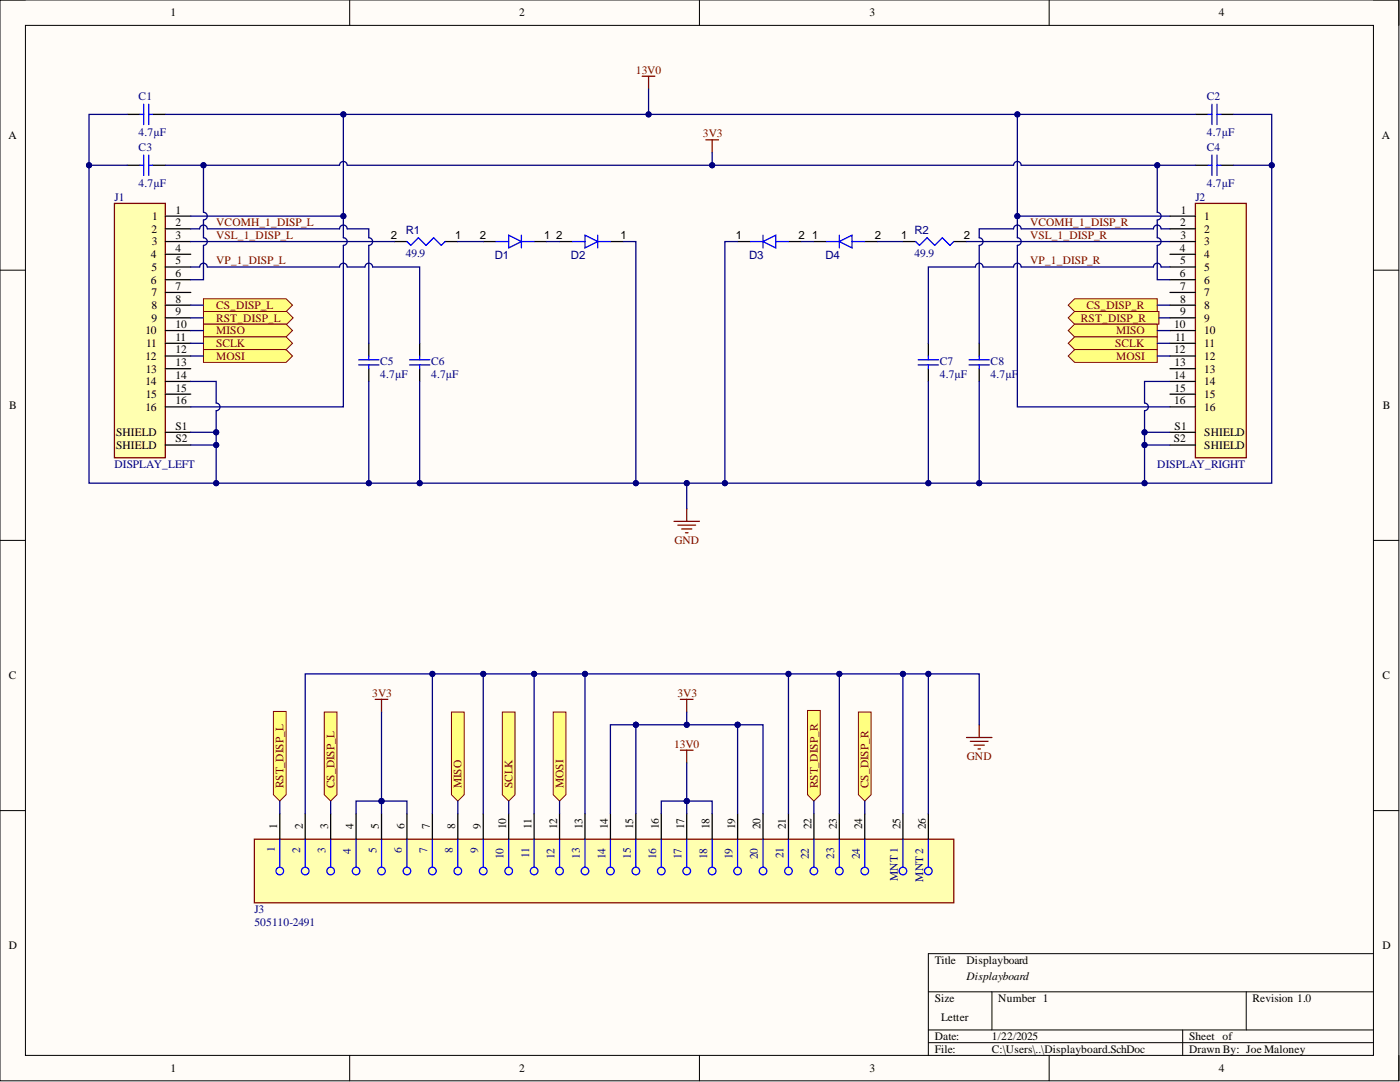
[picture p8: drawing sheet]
<svg xmlns="http://www.w3.org/2000/svg" width="279mm" height="216mm" viewBox="0 0 279 216" stroke-linecap="round" stroke-linejoin="round" font-family="sans-serif">
<path d="M0 0h279.2v215.7h-279.2z" fill-rule="evenodd" fill="#fffcf8"/>
<path d="M0 0h279.2v215.7h-279.2z" fill="none" stroke="#000" stroke-width=".2"/>
<path d="M5.1 5.1h269v205.5h-269z" fill-rule="evenodd" fill="#fffcf8"/>
<g fill="none" stroke="#000" stroke-width=".2">
<path d="M0 0h5.1M69.8 0v5.1M139.6 0v5.1M209.4 0v5.1M274.1 0h5.1v5.1M5.1 5.1h269v205.5h-269zM0 53.9h5.1M274.1 53.9h5.1M0 107.8h5.1M274.1 107.8h5.1M0 161.7h5.1M274.1 161.7h5.1"/>
<path d="M185.3 197.9h88.8M198 197.9v7.6M248.7 197.9v7.6M274.1 190.3h-88.8v20.3M69.8 210.6v5.1M139.6 210.6v5.1M185.3 205.5h88.8M185.3 208.1h88.8M209.4 210.6v5.1M236 205.5v5.1M279.2 210.6v5.1"/>
</g>
<path d="M22.8 40.6h10.2v50.7h-10.2z" fill-rule="evenodd" fill="#ffffb0"/>
<path d="M128.2 15.2h2.5M129.4 15.2v2.6M22.8 40.6h10.2v50.7h-10.2zM134.5 104h5.1M135.3 104.8h3.5M136 105.5h2.1M136.8 106.3h.5M137.1 101.5v2.5" fill="none" stroke="#800000" stroke-width=".25"/>
<g fill="none" stroke="#000" stroke-width=".25">
<path d="M25.4 22.8h2.5M25.4 33h2.5M30.5 22.8h2.5M30.5 33h2.5M33 43.1h5.1M33 45.7h5.1M33 48.2h5.1M33 50.7h5.1M33 53.3h5.1M33 55.8h5.1M33 58.4h5.1M78.7 48.2h2.5"/>
<path d="M88.8 48.2h2.6M96.4 48.2h2.6M106.6 48.2h2.5M111.7 48.2h2.5M121.8 48.2h2.6M33 60.9h5.1M33 63.4h5.1M33 66h5.1M33 68.5h5.1M33 71h5.1M33 73.6h5.1M33 76.1h5.1"/>
<path d="M33 78.6h5.1M73.6 68.5v2.5M73.6 73.6v2.5M83.8 68.5v2.5M83.8 73.6v2.5M33 81.2h5.1M33 86.3h5.1M33 88.8h5.1"/>
</g>
<g fill="none" stroke="#00f" stroke-width=".25">
<path d="M27.9 22.8h.8M27.9 33h.8M28.7 20.8v4.1M28.7 30.9v4.1M29.7 20.8v4.1M29.7 30.9v4.1M29.7 22.8h.8M29.7 33h.8M81.2 48.2l.8 .8 1.5-1.6 1.5 1.6 1.5-1.6 1.6 1.6 .7-.8M99 48.2h2.5M101.5 46.9l2.6 1.3-2.6 1.3zM104.1 48.2h2.5"/>
<path d="M104.1 46.9v2.6M114.2 48.2h2.5M116.7 46.9l2.6 1.3-2.6 1.3zM119.3 46.9v2.6M119.3 48.2h2.5M71.6 71.8h4M71.6 72.8h4M73.6 71v.8M73.6 72.8v.8M81.7 71.8h4.1M81.7 72.8h4.1M83.8 71v.8"/>
<path d="M83.8 72.8v.8"/>
</g>
<path d="M40.6 59.6h16.5l1.3 1.3-1.3 1.3h-16.5z" fill-rule="evenodd" fill="#ffff80"/>
<path d="M40.6 59.6h16.5l1.3 1.3-1.3 1.3h-16.5z" fill="none" stroke="#800000" stroke-width=".2"/>
<path d="M40.6 62.2h16.6l1.3 1.2-1.3 1.3h-16.6z" fill-rule="evenodd" fill="#ffff80"/>
<path d="M40.6 62.2h16.6l1.3 1.2-1.3 1.3h-16.6z" fill="none" stroke="#800000" stroke-width=".2"/>
<path d="M40.6 64.7h16.5l1.3 1.3-1.3 1.2h-16.5z" fill-rule="evenodd" fill="#ffff80"/>
<path d="M40.6 64.7h16.5l1.3 1.3-1.3 1.2h-16.5z" fill="none" stroke="#800000" stroke-width=".2"/>
<path d="M40.6 67.2h16.5l1.3 1.3-1.3 1.3h-16.5z" fill-rule="evenodd" fill="#ffff80"/>
<path d="M40.6 67.2h16.5l1.3 1.3-1.3 1.3h-16.5z" fill="none" stroke="#800000" stroke-width=".2"/>
<path d="M40.6 69.8h16.5l1.3 1.2-1.3 1.3h-16.5z" fill-rule="evenodd" fill="#ffff80"/>
<path d="M40.6 69.8h16.5l1.3 1.2-1.3 1.3h-16.5z" fill="none" stroke="#800000" stroke-width=".2"/>
<path d="M140.9 27.9h2.5M142.1 27.9v2.5" fill="none" stroke="#800000" stroke-width=".25"/>
<g fill="none" stroke="#000" stroke-width=".25">
<path d="M238.6 22.8h2.5M238.6 33h2.5M243.6 22.8h2.6M243.6 33h2.6M147.2 48.2h2.5M157.4 48.2h2.5M162.4 48.2h2.6M172.6 48.2h2.5M180.2 48.2h2.5M190.3 48.2h2.6M185.3 68.5v2.5M185.3 73.6v2.5"/>
<path d="M195.4 68.5v2.5M195.4 73.6v2.5"/>
</g>
<g fill="none" stroke="#00f" stroke-width=".25">
<path d="M241.1 22.8h.8M241.1 33h.8M241.9 20.8v4.1M241.9 30.9v4.1M242.9 22.8h.7M242.9 20.8v4.1M242.9 30.9v4.1M242.9 33h.7M149.7 48.2h2.6M152.3 48.2l2.5-1.3v2.6zM152.3 46.9v2.6M154.8 48.2h2.6"/>
<path d="M165 48.2h2.5M167.5 48.2l2.5-1.3v2.6zM167.5 46.9v2.6M170 48.2h2.6M182.7 48.2l.8 .8 1.5-1.6 1.5 1.6 1.6-1.6 1.5 1.6 .7-.8M183.2 71.8h4.1M183.2 72.8h4.1M185.3 71v.8M185.3 72.8v.8M193.4 71.8h4.1M193.4 72.8h4.1M195.4 71v.8"/>
<path d="M195.4 72.8v.8"/>
</g>
<path d="M213.2 60.9l1.3-1.3h16.5v2.6h-16.5z" fill-rule="evenodd" fill="#ffff80"/>
<path d="M213.2 60.9l1.3-1.3h16.5v2.6h-16.5z" fill="none" stroke="#800000" stroke-width=".2"/>
<path d="M213.2 63.4l1.3-1.2h16.8v2.5h-16.8z" fill-rule="evenodd" fill="#ffff80"/>
<path d="M213.2 63.4l1.3-1.2h16.8v2.5h-16.8z" fill="none" stroke="#800000" stroke-width=".2"/>
<path d="M213.2 66l1.3-1.3h16.5v2.5h-16.5z" fill-rule="evenodd" fill="#ffff80"/>
<path d="M213.2 66l1.3-1.3h16.5v2.5h-16.5z" fill="none" stroke="#800000" stroke-width=".2"/>
<path d="M213.2 68.5l1.3-1.3h16.5v2.6h-16.5z" fill-rule="evenodd" fill="#ffff80"/>
<path d="M213.2 68.5l1.3-1.3h16.5v2.6h-16.5z" fill="none" stroke="#800000" stroke-width=".2"/>
<path d="M213.2 71l1.3-1.2h16.5v2.5h-16.5z" fill-rule="evenodd" fill="#ffff80"/>
<path d="M213.2 71l1.3-1.2h16.5v2.5h-16.5z" fill="none" stroke="#800000" stroke-width=".2"/>
<path d="M238.6 40.6h10.1v50.7h-10.1z" fill-rule="evenodd" fill="#ffffb0"/>
<path d="M238.6 40.6h10.1v50.7h-10.1z" fill="none" stroke="#800000" stroke-width=".25"/>
<g fill="none" stroke="#000" stroke-width=".25">
<path d="M233.5 43.1h5.1M233.5 45.7h5.1M233.5 48.2h5.1M233.5 50.7h5.1M233.5 53.3h5.1M233.5 55.8h5.1M233.5 58.4h5.1M233.5 60.9h5.1M233.5 63.4h5.1M233.5 66h5.1M233.5 68.5h5.1M233.5 71h5.1"/>
<path d="M233.5 73.6h5.1M233.5 76.1h5.1M233.5 78.6h5.1M233.5 81.2h5.1M233.5 86.3h5.1M233.5 88.8h5.1"/>
</g>
<path d="M50.8 167.5h139.5v12.6h-139.5z" fill-rule="evenodd" fill="#ffffb0"/>
<path d="M50.8 167.5h139.5v12.6h-139.5z" fill="none" stroke="#800000" stroke-width=".25"/>
<g fill="none" stroke="#00f" stroke-width=".25">
<path d="M55.8 167.5v5.5M60.9 167.5v5.5M66 167.5v5.5M71.1 167.5v5.5M76.1 167.5v5.5M81.2 167.5v5.5M86.3 167.5v5.5M91.4 167.5v5.5M96.4 167.5v5.5M101.5 167.5v5.5M106.6 167.5v5.5M111.7 167.5v5.5"/>
<path d="M116.7 167.5v5.5M121.8 167.5v5.5M126.9 167.5v5.5M132 167.5v5.5M137.1 167.5v5.5M142.1 167.5v5.5M147.2 167.5v5.5M152.3 167.5v5.5M157.4 167.5v5.5M162.4 167.5v5.5M167.5 167.5v5.5M172.6 167.5v5.5"/>
<path d="M180.2 167.5v5.5M185.3 167.5v5.5"/>
<circle cx="55.8" cy="173.8" r=".76"/>
<circle cx="60.9" cy="173.8" r=".76"/>
<circle cx="66" cy="173.8" r=".76"/>
<circle cx="71.1" cy="173.8" r=".76"/>
<circle cx="76.1" cy="173.8" r=".76"/>
<circle cx="81.2" cy="173.8" r=".76"/>
<circle cx="86.3" cy="173.8" r=".76"/>
<circle cx="91.4" cy="173.8" r=".76"/>
<circle cx="96.4" cy="173.8" r=".76"/>
<circle cx="101.5" cy="173.8" r=".76"/>
<circle cx="106.6" cy="173.8" r=".76"/>
<circle cx="111.7" cy="173.8" r=".76"/>
<circle cx="116.7" cy="173.8" r=".76"/>
<circle cx="121.8" cy="173.8" r=".76"/>
<circle cx="126.9" cy="173.8" r=".76"/>
<circle cx="132" cy="173.8" r=".76"/>
<circle cx="137.1" cy="173.8" r=".76"/>
<circle cx="142.1" cy="173.8" r=".76"/>
<circle cx="147.2" cy="173.8" r=".76"/>
<circle cx="152.3" cy="173.8" r=".76"/>
<circle cx="157.4" cy="173.8" r=".76"/>
<circle cx="162.4" cy="173.8" r=".76"/>
<circle cx="167.5" cy="173.8" r=".76"/>
<circle cx="172.6" cy="173.8" r=".76"/>
<circle cx="180.2" cy="173.8" r=".76"/>
<circle cx="185.3" cy="173.8" r=".76"/>
</g>
<g fill="none" stroke="#000" stroke-width=".25">
<path d="M55.8 162.4v5.1M60.9 162.4v5.1M66 162.4v5.1M71.1 162.4v5.1M76.1 162.4v5.1M81.2 162.4v5.1M86.3 162.4v5.1M91.4 162.4v5.1M96.4 162.4v5.1M101.5 162.4v5.1M106.6 162.4v5.1M111.7 162.4v5.1"/>
<path d="M116.7 162.4v5.1M121.8 162.4v5.1M126.9 162.4v5.1M132 162.4v5.1M137.1 162.4v5.1M142.1 162.4v5.1M147.2 162.4v5.1M152.3 162.4v5.1M157.4 162.4v5.1M162.4 162.4v5.1M167.5 162.4v5.1M172.6 162.4v5.1"/>
<path d="M180.2 162.4v5.1M185.3 162.4v5.1"/>
</g>
<path d="M64.7 142.1h2.6v16.5l-1.3 1.2-1.3-1.2z" fill-rule="evenodd" fill="#ffff80"/>
<path d="M64.7 142.1h2.6v16.5l-1.3 1.2-1.3-1.2z" fill="none" stroke="#800000" stroke-width=".2"/>
<path d="M54.6 142h2.5v16.6l-1.3 1.2-1.2-1.2z" fill-rule="evenodd" fill="#ffff80"/>
<path d="M54.6 142h2.5v16.6l-1.3 1.2-1.2-1.2z" fill="none" stroke="#800000" stroke-width=".2"/>
<path d="M90.1 142.1h2.5v16.5l-1.2 1.2-1.3-1.2z" fill-rule="evenodd" fill="#ffff80"/>
<path d="M90.1 142.1h2.5v16.5l-1.2 1.2-1.3-1.2z" fill="none" stroke="#800000" stroke-width=".2"/>
<path d="M100.2 142.1h2.6v16.5l-1.3 1.2-1.3-1.2z" fill-rule="evenodd" fill="#ffff80"/>
<path d="M100.2 142.1h2.6v16.5l-1.3 1.2-1.3-1.2z" fill="none" stroke="#800000" stroke-width=".2"/>
<path d="M110.4 142.1h2.5v16.5l-1.2 1.2-1.3-1.2z" fill-rule="evenodd" fill="#ffff80"/>
<path d="M110.4 142.1h2.5v16.5l-1.2 1.2-1.3-1.2z" fill="none" stroke="#800000" stroke-width=".2"/>
<path d="M171.3 142.1h2.6v16.5l-1.3 1.2-1.3-1.2z" fill-rule="evenodd" fill="#ffff80"/>
<path d="M171.3 142.1h2.6v16.5l-1.3 1.2-1.3-1.2z" fill="none" stroke="#800000" stroke-width=".2"/>
<path d="M161.2 141.8h2.5v16.8l-1.3 1.2-1.2-1.2z" fill-rule="evenodd" fill="#ffff80"/>
<path d="M161.2 141.8h2.5v16.8l-1.3 1.2-1.2-1.2z" fill="none" stroke="#800000" stroke-width=".2"/>
<path d="M74.9 139.5h2.5M76.1 139.5v2.6M135.8 139.5h2.5M137.1 139.5v2.6M135.8 149.7h2.5M137.1 149.7v2.5M192.9 147.2h5.1M193.6 147.9h3.6M194.4 148.7h2M195.2 149.4h.5M195.4 144.6v2.6" fill="none" stroke="#800000" stroke-width=".25"/>
<path d="M38.1 43.1h30.4M91.4 48.2h5M109.1 48.2h2.6" fill="none" stroke="#000080" stroke-width=".25"/>
<circle cx="68.5" cy="43.1" r=".51" fill="#000080"/>
<circle cx="68.5" cy="43.1" r=".51" fill="none" stroke="#000080" stroke-width=".2"/>
<path d="M38.1 86.3h5" fill="none" stroke="#000080" stroke-width=".25"/>
<circle cx="43.1" cy="86.3" r=".51" fill="#000080"/>
<circle cx="43.1" cy="86.3" r=".51" fill="none" stroke="#000080" stroke-width=".2"/>
<path d="M38.1 88.8h5" fill="none" stroke="#000080" stroke-width=".25"/>
<circle cx="43.1" cy="88.8" r=".51" fill="#000080"/>
<circle cx="43.1" cy="88.8" r=".51" fill="none" stroke="#000080" stroke-width=".2"/>
<path d="M33 33h7.6v9.4a.76 .76 0 0 1 .8 .7 .76 .76 0 0 1-.8 .8v3.5a.76 .76 0 0 1 .8 .8 .76 .76 0 0 1-.8 .8v6.8h-2.5M38.1 48.2h40.6" fill="none" stroke="#000080" stroke-width=".25"/>
<circle cx="40.6" cy="33" r=".51" fill="#000080"/>
<circle cx="40.6" cy="33" r=".51" fill="none" stroke="#000080" stroke-width=".2"/>
<path d="M33 22.8h35.5v24.6a.76 .76 0 0 1 .8 .8 .76 .76 0 0 1-.8 .8v32.2h-30.4" fill="none" stroke="#000080" stroke-width=".25"/>
<circle cx="68.5" cy="22.8" r=".51" fill="#000080"/>
<circle cx="68.5" cy="22.8" r=".51" fill="none" stroke="#000080" stroke-width=".2"/>
<circle cx="68.5" cy="43.1" r=".51" fill="#000080"/>
<circle cx="68.5" cy="43.1" r=".51" fill="none" stroke="#000080" stroke-width=".2"/>
<path d="M129.4 17.8v5h-60.9" fill="none" stroke="#000080" stroke-width=".25"/>
<circle cx="68.5" cy="22.8" r=".51" fill="#000080"/>
<circle cx="68.5" cy="22.8" r=".51" fill="none" stroke="#000080" stroke-width=".2"/>
<circle cx="129.4" cy="22.8" r=".51" fill="#000080"/>
<circle cx="129.4" cy="22.8" r=".51" fill="none" stroke="#000080" stroke-width=".2"/>
<path d="M25.4 22.8h-7.6v73.6h25.3v-14.5a.76 .76 0 0 0 .8-.7 .76 .76 0 0 0-.8-.8v-4.3h-5" fill="none" stroke="#000080" stroke-width=".25"/>
<circle cx="17.8" cy="33" r=".51" fill="#000080"/>
<circle cx="17.8" cy="33" r=".51" fill="none" stroke="#000080" stroke-width=".2"/>
<circle cx="43.1" cy="96.4" r=".51" fill="#000080"/>
<circle cx="43.1" cy="96.4" r=".51" fill="none" stroke="#000080" stroke-width=".2"/>
<circle cx="43.1" cy="88.8" r=".51" fill="#000080"/>
<circle cx="43.1" cy="88.8" r=".51" fill="none" stroke="#000080" stroke-width=".2"/>
<circle cx="43.1" cy="86.3" r=".51" fill="#000080"/>
<circle cx="43.1" cy="86.3" r=".51" fill="none" stroke="#000080" stroke-width=".2"/>
<path d="M17.8 33h7.6" fill="none" stroke="#000080" stroke-width=".25"/>
<circle cx="17.8" cy="33" r=".51" fill="#000080"/>
<circle cx="17.8" cy="33" r=".51" fill="none" stroke="#000080" stroke-width=".2"/>
<path d="M38.1 45.7h1.7a.76 .76 0 0 1 .8-.8 .76 .76 0 0 1 .8 .8h26.4a.76 .76 0 0 1 .7-.8 .76 .76 0 0 1 .8 .8h4.3v1.7a.76 .76 0 0 1 .8 .8 .76 .76 0 0 1-.8 .8v19.5M38.1 71h2.5M38.1 68.5h2.5M38.1 66h2.5M38.1 63.4h2.5M38.1 60.9h2.5M73.6 76.1v20.3" fill="none" stroke="#000080" stroke-width=".25"/>
<circle cx="73.6" cy="96.4" r=".51" fill="#000080"/>
<circle cx="73.6" cy="96.4" r=".51" fill="none" stroke="#000080" stroke-width=".2"/>
<path d="M38.1 53.3h1.7a.76 .76 0 0 1 .8-.8 .76 .76 0 0 1 .8 .8h26.4a.76 .76 0 0 1 .7-.8 .76 .76 0 0 1 .8 .8h3.5a.76 .76 0 0 1 .8-.8 .76 .76 0 0 1 .8 .8h9.4v15.2M83.8 76.1v20.3" fill="none" stroke="#000080" stroke-width=".25"/>
<circle cx="83.8" cy="96.4" r=".51" fill="#000080"/>
<circle cx="83.8" cy="96.4" r=".51" fill="none" stroke="#000080" stroke-width=".2"/>
<path d="M159.9 48.2h2.5M175.1 48.2h5.1M203 43.1h30.5" fill="none" stroke="#000080" stroke-width=".25"/>
<circle cx="203" cy="43.1" r=".51" fill="#000080"/>
<circle cx="203" cy="43.1" r=".51" fill="none" stroke="#000080" stroke-width=".2"/>
<path d="M228.4 86.3h5.1" fill="none" stroke="#000080" stroke-width=".25"/>
<circle cx="228.4" cy="86.3" r=".51" fill="#000080"/>
<circle cx="228.4" cy="86.3" r=".51" fill="none" stroke="#000080" stroke-width=".2"/>
<path d="M228.4 88.8h5.1" fill="none" stroke="#000080" stroke-width=".25"/>
<circle cx="228.4" cy="88.8" r=".51" fill="#000080"/>
<circle cx="228.4" cy="88.8" r=".51" fill="none" stroke="#000080" stroke-width=".2"/>
<path d="M238.6 33h-7.6v9.4a.76 .76 0 0 1 .7 .7 .76 .76 0 0 1-.7 .8v3.5a.76 .76 0 0 1 .7 .8 .76 .76 0 0 1-.7 .8v6.8h2.5M192.9 48.2h40.6" fill="none" stroke="#000080" stroke-width=".25"/>
<circle cx="231" cy="33" r=".51" fill="#000080"/>
<circle cx="231" cy="33" r=".51" fill="none" stroke="#000080" stroke-width=".2"/>
<path d="M238.6 22.8h-35.6v24.6a.76 .76 0 0 1 .8 .8 .76 .76 0 0 1-.8 .8v32.2h30.5" fill="none" stroke="#000080" stroke-width=".25"/>
<circle cx="203" cy="22.8" r=".51" fill="#000080"/>
<circle cx="203" cy="22.8" r=".51" fill="none" stroke="#000080" stroke-width=".2"/>
<circle cx="203" cy="43.1" r=".51" fill="#000080"/>
<circle cx="203" cy="43.1" r=".51" fill="none" stroke="#000080" stroke-width=".2"/>
<path d="M142.1 30.4v2.6h60.2a.76 .76 0 0 1 .7-.8 .76 .76 0 0 1 .8 .8h27.2" fill="none" stroke="#000080" stroke-width=".25"/>
<circle cx="231" cy="33" r=".51" fill="#000080"/>
<circle cx="231" cy="33" r=".51" fill="none" stroke="#000080" stroke-width=".2"/>
<circle cx="142.1" cy="33" r=".51" fill="#000080"/>
<circle cx="142.1" cy="33" r=".51" fill="none" stroke="#000080" stroke-width=".2"/>
<path d="M246.2 22.8h7.6v73.6h-25.4v-14.5a.76 .76 0 0 0 .8-.7 .76 .76 0 0 0-.8-.8v-4.3h5.1" fill="none" stroke="#000080" stroke-width=".25"/>
<circle cx="253.8" cy="33" r=".51" fill="#000080"/>
<circle cx="253.8" cy="33" r=".51" fill="none" stroke="#000080" stroke-width=".2"/>
<circle cx="228.4" cy="96.4" r=".51" fill="#000080"/>
<circle cx="228.4" cy="96.4" r=".51" fill="none" stroke="#000080" stroke-width=".2"/>
<circle cx="228.4" cy="88.8" r=".51" fill="#000080"/>
<circle cx="228.4" cy="88.8" r=".51" fill="none" stroke="#000080" stroke-width=".2"/>
<circle cx="228.4" cy="86.3" r=".51" fill="#000080"/>
<circle cx="228.4" cy="86.3" r=".51" fill="none" stroke="#000080" stroke-width=".2"/>
<path d="M246.2 33h7.6" fill="none" stroke="#000080" stroke-width=".25"/>
<circle cx="253.8" cy="33" r=".51" fill="#000080"/>
<circle cx="253.8" cy="33" r=".51" fill="none" stroke="#000080" stroke-width=".2"/>
<path d="M124.4 48.2h2.5v48.2M233.5 45.7h-1.8a.76 .76 0 0 0-.7-.8 .76 .76 0 0 0-.8 .8h-26.4a.76 .76 0 0 0-.8-.8 .76 .76 0 0 0-.7 .8h-6.9v1.7a.76 .76 0 0 1 .8 .8 .76 .76 0 0 1-.8 .8v19.5M233.5 53.3h-1.8a.76 .76 0 0 0-.7-.8 .76 .76 0 0 0-.8 .8h-26.4a.76 .76 0 0 0-.8-.8 .76 .76 0 0 0-.7 .8h-6.1a.76 .76 0 0 0-.8-.8 .76 .76 0 0 0-.7 .8h-9.4v15.2M231 71h2.5M231 68.5h2.5M231 66h2.5M231 60.9h2.5" fill="none" stroke="#000080" stroke-width=".25"/>
<circle cx="126.9" cy="96.4" r=".51" fill="#000080"/>
<circle cx="126.9" cy="96.4" r=".51" fill="none" stroke="#000080" stroke-width=".2"/>
<path d="M137.1 96.4h7.6" fill="none" stroke="#000080" stroke-width=".25"/>
<circle cx="137.1" cy="96.4" r=".51" fill="#000080"/>
<circle cx="137.1" cy="96.4" r=".51" fill="none" stroke="#000080" stroke-width=".2"/>
<circle cx="144.7" cy="96.4" r=".51" fill="#000080"/>
<circle cx="144.7" cy="96.4" r=".51" fill="none" stroke="#000080" stroke-width=".2"/>
<path d="M129.4 22.8h73.6" fill="none" stroke="#000080" stroke-width=".25"/>
<circle cx="129.4" cy="22.8" r=".51" fill="#000080"/>
<circle cx="129.4" cy="22.8" r=".51" fill="none" stroke="#000080" stroke-width=".2"/>
<circle cx="203" cy="22.8" r=".51" fill="#000080"/>
<circle cx="203" cy="22.8" r=".51" fill="none" stroke="#000080" stroke-width=".2"/>
<path d="M40.6 33h27.2a.76 .76 0 0 1 .7-.8 .76 .76 0 0 1 .8 .8h72.8" fill="none" stroke="#000080" stroke-width=".25"/>
<circle cx="40.6" cy="33" r=".51" fill="#000080"/>
<circle cx="40.6" cy="33" r=".51" fill="none" stroke="#000080" stroke-width=".2"/>
<circle cx="142.1" cy="33" r=".51" fill="#000080"/>
<circle cx="142.1" cy="33" r=".51" fill="none" stroke="#000080" stroke-width=".2"/>
<path d="M43.1 96.4h94v5.1" fill="none" stroke="#000080" stroke-width=".25"/>
<circle cx="43.1" cy="96.4" r=".51" fill="#000080"/>
<circle cx="43.1" cy="96.4" r=".51" fill="none" stroke="#000080" stroke-width=".2"/>
<circle cx="73.6" cy="96.4" r=".51" fill="#000080"/>
<circle cx="73.6" cy="96.4" r=".51" fill="none" stroke="#000080" stroke-width=".2"/>
<circle cx="83.8" cy="96.4" r=".51" fill="#000080"/>
<circle cx="83.8" cy="96.4" r=".51" fill="none" stroke="#000080" stroke-width=".2"/>
<circle cx="126.9" cy="96.4" r=".51" fill="#000080"/>
<circle cx="126.9" cy="96.4" r=".51" fill="none" stroke="#000080" stroke-width=".2"/>
<circle cx="137.1" cy="96.4" r=".51" fill="#000080"/>
<circle cx="137.1" cy="96.4" r=".51" fill="none" stroke="#000080" stroke-width=".2"/>
<path d="M147.2 48.2h-2.5v48.2h83.7" fill="none" stroke="#000080" stroke-width=".25"/>
<circle cx="228.4" cy="96.4" r=".51" fill="#000080"/>
<circle cx="228.4" cy="96.4" r=".51" fill="none" stroke="#000080" stroke-width=".2"/>
<circle cx="195.4" cy="96.4" r=".51" fill="#000080"/>
<circle cx="195.4" cy="96.4" r=".51" fill="none" stroke="#000080" stroke-width=".2"/>
<circle cx="185.3" cy="96.4" r=".51" fill="#000080"/>
<circle cx="185.3" cy="96.4" r=".51" fill="none" stroke="#000080" stroke-width=".2"/>
<circle cx="144.7" cy="96.4" r=".51" fill="#000080"/>
<circle cx="144.7" cy="96.4" r=".51" fill="none" stroke="#000080" stroke-width=".2"/>
<path d="M55.8 159.8v2.6M66 159.8v2.6M91.4 159.8v2.6M101.5 159.8v2.6M111.7 159.8v2.6M162.4 159.8v2.6M172.6 159.8v2.6M96.4 162.4v-27.9h10.2v27.9" fill="none" stroke="#000080" stroke-width=".25"/>
<circle cx="106.6" cy="134.5" r=".51" fill="#000080"/>
<circle cx="106.6" cy="134.5" r=".51" fill="none" stroke="#000080" stroke-width=".2"/>
<circle cx="96.4" cy="134.5" r=".51" fill="#000080"/>
<circle cx="96.4" cy="134.5" r=".51" fill="none" stroke="#000080" stroke-width=".2"/>
<path d="M96.4 134.5h-35.5v27.9" fill="none" stroke="#000080" stroke-width=".25"/>
<circle cx="86.3" cy="134.5" r=".51" fill="#000080"/>
<circle cx="86.3" cy="134.5" r=".51" fill="none" stroke="#000080" stroke-width=".2"/>
<circle cx="96.4" cy="134.5" r=".51" fill="#000080"/>
<circle cx="96.4" cy="134.5" r=".51" fill="none" stroke="#000080" stroke-width=".2"/>
<path d="M86.3 134.5v27.9" fill="none" stroke="#000080" stroke-width=".25"/>
<circle cx="86.3" cy="134.5" r=".51" fill="#000080"/>
<circle cx="86.3" cy="134.5" r=".51" fill="none" stroke="#000080" stroke-width=".2"/>
<path d="M106.6 134.5h10.1v27.9" fill="none" stroke="#000080" stroke-width=".25"/>
<circle cx="106.6" cy="134.5" r=".51" fill="#000080"/>
<circle cx="106.6" cy="134.5" r=".51" fill="none" stroke="#000080" stroke-width=".2"/>
<circle cx="116.7" cy="134.5" r=".51" fill="#000080"/>
<circle cx="116.7" cy="134.5" r=".51" fill="none" stroke="#000080" stroke-width=".2"/>
<path d="M116.7 134.5h40.7v27.9" fill="none" stroke="#000080" stroke-width=".25"/>
<circle cx="116.7" cy="134.5" r=".51" fill="#000080"/>
<circle cx="116.7" cy="134.5" r=".51" fill="none" stroke="#000080" stroke-width=".2"/>
<circle cx="157.4" cy="134.5" r=".51" fill="#000080"/>
<circle cx="157.4" cy="134.5" r=".51" fill="none" stroke="#000080" stroke-width=".2"/>
<path d="M157.4 134.5h10.1v27.9" fill="none" stroke="#000080" stroke-width=".25"/>
<circle cx="157.4" cy="134.5" r=".51" fill="#000080"/>
<circle cx="157.4" cy="134.5" r=".51" fill="none" stroke="#000080" stroke-width=".2"/>
<circle cx="167.5" cy="134.5" r=".51" fill="#000080"/>
<circle cx="167.5" cy="134.5" r=".51" fill="none" stroke="#000080" stroke-width=".2"/>
<path d="M167.5 134.5h12.7v27.9" fill="none" stroke="#000080" stroke-width=".25"/>
<circle cx="167.5" cy="134.5" r=".51" fill="#000080"/>
<circle cx="167.5" cy="134.5" r=".51" fill="none" stroke="#000080" stroke-width=".2"/>
<circle cx="180.2" cy="134.5" r=".51" fill="#000080"/>
<circle cx="180.2" cy="134.5" r=".51" fill="none" stroke="#000080" stroke-width=".2"/>
<path d="M180.2 134.5h5.1v27.9" fill="none" stroke="#000080" stroke-width=".25"/>
<circle cx="185.3" cy="134.5" r=".51" fill="#000080"/>
<circle cx="185.3" cy="134.5" r=".51" fill="none" stroke="#000080" stroke-width=".2"/>
<circle cx="180.2" cy="134.5" r=".51" fill="#000080"/>
<circle cx="180.2" cy="134.5" r=".51" fill="none" stroke="#000080" stroke-width=".2"/>
<path d="M137.1 152.2v7.6h-5.1v2.6" fill="none" stroke="#000080" stroke-width=".25"/>
<circle cx="137.1" cy="159.8" r=".51" fill="#000080"/>
<circle cx="137.1" cy="159.8" r=".51" fill="none" stroke="#000080" stroke-width=".2"/>
<path d="M137.1 159.8h5v2.6" fill="none" stroke="#000080" stroke-width=".25"/>
<circle cx="137.1" cy="159.8" r=".51" fill="#000080"/>
<circle cx="137.1" cy="159.8" r=".51" fill="none" stroke="#000080" stroke-width=".2"/>
<path d="M137.1 159.8v2.6" fill="none" stroke="#000080" stroke-width=".25"/>
<circle cx="137.1" cy="159.8" r=".51" fill="#000080"/>
<circle cx="137.1" cy="159.8" r=".51" fill="none" stroke="#000080" stroke-width=".2"/>
<path d="M76.1 142.1v17.7h-5v2.6" fill="none" stroke="#000080" stroke-width=".25"/>
<circle cx="76.1" cy="159.8" r=".51" fill="#000080"/>
<circle cx="76.1" cy="159.8" r=".51" fill="none" stroke="#000080" stroke-width=".2"/>
<path d="M76.1 159.8h5.1v2.6" fill="none" stroke="#000080" stroke-width=".25"/>
<circle cx="76.1" cy="159.8" r=".51" fill="#000080"/>
<circle cx="76.1" cy="159.8" r=".51" fill="none" stroke="#000080" stroke-width=".2"/>
<path d="M76.1 159.8v2.6" fill="none" stroke="#000080" stroke-width=".25"/>
<circle cx="76.1" cy="159.8" r=".51" fill="#000080"/>
<circle cx="76.1" cy="159.8" r=".51" fill="none" stroke="#000080" stroke-width=".2"/>
<path d="M147.2 144.6v17.8" fill="none" stroke="#000080" stroke-width=".25"/>
<circle cx="147.2" cy="144.6" r=".51" fill="#000080"/>
<circle cx="147.2" cy="144.6" r=".51" fill="none" stroke="#000080" stroke-width=".2"/>
<path d="M126.9 144.6h-5.1v17.8" fill="none" stroke="#000080" stroke-width=".25"/>
<circle cx="126.9" cy="144.6" r=".51" fill="#000080"/>
<circle cx="126.9" cy="144.6" r=".51" fill="none" stroke="#000080" stroke-width=".2"/>
<path d="M147.2 144.6h5.1v17.8" fill="none" stroke="#000080" stroke-width=".25"/>
<circle cx="147.2" cy="144.6" r=".51" fill="#000080"/>
<circle cx="147.2" cy="144.6" r=".51" fill="none" stroke="#000080" stroke-width=".2"/>
<path d="M126.9 144.6h20.3" fill="none" stroke="#000080" stroke-width=".25"/>
<circle cx="126.9" cy="144.6" r=".51" fill="#000080"/>
<circle cx="126.9" cy="144.6" r=".51" fill="none" stroke="#000080" stroke-width=".2"/>
<circle cx="137.1" cy="144.6" r=".51" fill="#000080"/>
<circle cx="137.1" cy="144.6" r=".51" fill="none" stroke="#000080" stroke-width=".2"/>
<circle cx="147.2" cy="144.6" r=".51" fill="#000080"/>
<circle cx="147.2" cy="144.6" r=".51" fill="none" stroke="#000080" stroke-width=".2"/>
<path d="M126.9 144.6v17.8" fill="none" stroke="#000080" stroke-width=".25"/>
<circle cx="126.9" cy="144.6" r=".51" fill="#000080"/>
<circle cx="126.9" cy="144.6" r=".51" fill="none" stroke="#000080" stroke-width=".2"/>
<path d="M137.1 142.1v2.5" fill="none" stroke="#000080" stroke-width=".25"/>
<circle cx="137.1" cy="144.6" r=".51" fill="#000080"/>
<circle cx="137.1" cy="144.6" r=".51" fill="none" stroke="#000080" stroke-width=".2"/>
<path d="M185.3 134.5h10.1v10.1" fill="none" stroke="#000080" stroke-width=".25"/>
<circle cx="185.3" cy="134.5" r=".51" fill="#000080"/>
<circle cx="185.3" cy="134.5" r=".51" fill="none" stroke="#000080" stroke-width=".2"/>
<path d="M185.3 76.1v20.3" fill="none" stroke="#000080" stroke-width=".25"/>
<circle cx="185.3" cy="96.4" r=".51" fill="#000080"/>
<circle cx="185.3" cy="96.4" r=".51" fill="none" stroke="#000080" stroke-width=".2"/>
<path d="M195.4 76.1v20.3" fill="none" stroke="#000080" stroke-width=".25"/>
<circle cx="195.4" cy="96.4" r=".51" fill="#000080"/>
<circle cx="195.4" cy="96.4" r=".51" fill="none" stroke="#000080" stroke-width=".2"/>
<path d="M231.3 63.4h2.2" fill="none" stroke="#000080" stroke-width=".25"/>
<g font-size="2.3">
<text x="34" y="3.3">1</text>
<text x="103.6" y="3.3">2</text>
<text x="173.5" y="3.3">3</text>
<text x="243.2" y="3.3">4</text>
<text x="1.7" y="27.7">A</text>
<text x="275.8" y="27.7">A</text>
<text x="30.2" y="46.4">2</text>
<text x="30.4" y="43.9">1</text>
<text x="35" y="42.6">1</text>
<text x="35" y="45.2">2</text>
<text x="35" y="47.7">3</text>
<text x="78" y="47.7">2</text>
<text x="90.9" y="47.7">1</text>
<text x="95.8" y="47.7">2</text>
<text x="108.6" y="47.7">1</text>
<text x="111" y="47.7">2</text>
<text x="123.9" y="47.7">1</text>
<text x="146.9" y="47.7">1</text>
<text x="159.4" y="47.7">2</text>
<text x="162.1" y="47.7">1</text>
<text x="174.6" y="47.7">2</text>
<text x="179.9" y="47.7">1</text>
<text x="192.4" y="47.7">2</text>
<text x="235.5" y="45.2">2</text>
<text x="235.6" y="47.7">3</text>
<text x="235.7" y="42.6">1</text>
<text x="240.3" y="43.9">1</text>
<text x="240.3" y="46.4">2</text>
<text x="30.1" y="51.5">4</text>
<text x="30.3" y="49">3</text>
<text x="35" y="50.2">4</text>
<text x="35" y="52.8">5</text>
<text x="235.4" y="50.2">4</text>
<text x="235.5" y="52.8">5</text>
<text x="240.3" y="49">3</text>
<text x="240.3" y="51.5">4</text>
<text x="30.1" y="56.6">6</text>
<text x="30.2" y="54">5</text>
<text x="30.2" y="59.1">7</text>
<text x="35" y="55.3">6</text>
<text x="35" y="57.8">7</text>
<text x="235.4" y="55.3">6</text>
<text x="235.5" y="57.8">7</text>
<text x="240.3" y="54">5</text>
<text x="240.3" y="56.6">6</text>
<text x="240.3" y="59.1">7</text>
<text x="30.2" y="61.6">8</text>
<text x="30.2" y="64.2">9</text>
<text x="35" y="60.4">8</text>
<text x="35" y="62.9">9</text>
<text x="35" y="65.5">10</text>
<text x="234.3" y="65.5">10</text>
<text x="235.5" y="60.4">8</text>
<text x="235.5" y="62.9">9</text>
<text x="240.3" y="61.6">8</text>
<text x="240.3" y="64.2">9</text>
<text x="29" y="66.7">10</text>
<text x="29" y="71.8">12</text>
<text x="29.2" y="69.3">11</text>
<text x="35" y="68">11</text>
<text x="35" y="70.5">12</text>
<text x="234.3" y="70.5">12</text>
<text x="234.5" y="68">11</text>
<text x="240.3" y="66.7">10</text>
<text x="240.3" y="69.3">11</text>
<text x="240.3" y="71.8">12</text>
<text x="29" y="76.9">14</text>
<text x="29.1" y="74.3">13</text>
<text x="35" y="73.1">13</text>
<text x="35" y="75.6">14</text>
<text x="234.3" y="75.6">14</text>
<text x="234.4" y="73.1">13</text>
<text x="240.3" y="74.3">13</text>
<text x="240.3" y="76.9">14</text>
<text x="1.9" y="81.6">B</text>
<text x="29" y="81.9">16</text>
<text x="29.1" y="79.4">15</text>
<text x="35" y="78.1">15</text>
<text x="35" y="80.7">16</text>
<text x="234.3" y="80.7">16</text>
<text x="234.4" y="78.1">15</text>
<text x="240.3" y="79.4">15</text>
<text x="240.3" y="81.9">16</text>
<text x="276" y="81.6">B</text>
<text x="23.2" y="87">SHIELD</text>
<text x="23.2" y="89.6">SHIELD</text>
<text x="35" y="85.8">S1</text>
<text x="35" y="88.3">S2</text>
<text x="234.3" y="88.3">S2</text>
<text x="234.4" y="85.8">S1</text>
<text x="240.3" y="87">SHIELD</text>
<text x="240.3" y="89.6">SHIELD</text>
<text x="1.8" y="135.6">C</text>
<text x="275.9" y="135.6">C</text>
<text x="55.3" y="165.4" transform="rotate(-90 55.3 165.4)">1</text>
<text x="60.4" y="165.4" transform="rotate(-90 60.4 165.4)">2</text>
<text x="65.5" y="165.4" transform="rotate(-90 65.5 165.4)">3</text>
<text x="70.6" y="165.4" transform="rotate(-90 70.6 165.4)">4</text>
<text x="75.6" y="165.4" transform="rotate(-90 75.6 165.4)">5</text>
<text x="80.7" y="165.4" transform="rotate(-90 80.7 165.4)">6</text>
<text x="85.8" y="165.4" transform="rotate(-90 85.8 165.4)">7</text>
<text x="90.9" y="165.4" transform="rotate(-90 90.9 165.4)">8</text>
<text x="95.9" y="165.4" transform="rotate(-90 95.9 165.4)">9</text>
<text x="101" y="165.4" transform="rotate(-90 101 165.4)">10</text>
<text x="106.1" y="165.4" transform="rotate(-90 106.1 165.4)">11</text>
<text x="111.2" y="165.4" transform="rotate(-90 111.2 165.4)">12</text>
<text x="116.2" y="165.4" transform="rotate(-90 116.2 165.4)">13</text>
<text x="121.3" y="165.4" transform="rotate(-90 121.3 165.4)">14</text>
<text x="126.4" y="165.4" transform="rotate(-90 126.4 165.4)">15</text>
<text x="131.5" y="165.4" transform="rotate(-90 131.5 165.4)">16</text>
<text x="136.5" y="165.4" transform="rotate(-90 136.5 165.4)">17</text>
<text x="141.6" y="165.4" transform="rotate(-90 141.6 165.4)">18</text>
<text x="146.7" y="165.4" transform="rotate(-90 146.7 165.4)">19</text>
<text x="151.8" y="165.4" transform="rotate(-90 151.8 165.4)">20</text>
<text x="156.8" y="165.4" transform="rotate(-90 156.8 165.4)">21</text>
<text x="161.9" y="165.4" transform="rotate(-90 161.9 165.4)">22</text>
<text x="167" y="165.4" transform="rotate(-90 167 165.4)">23</text>
<text x="172.1" y="165.4" transform="rotate(-90 172.1 165.4)">24</text>
<text x="179.7" y="165.4" transform="rotate(-90 179.7 165.4)">25</text>
<text x="184.8" y="165.4" transform="rotate(-90 184.8 165.4)">26</text>
<text x="1.8" y="189.4">D</text>
<text x="275.9" y="189.4">D</text>
<text x="186.5" y="192.3">Title</text>
<text x="192.9" y="192.3">Displayboard</text>
<text x="192.9" y="195.6">Displayboard</text>
<text x="186.5" y="199.9">Size</text>
<text x="187.8" y="203.7">Letter</text>
<text x="199.2" y="199.9">Number 1</text>
<text x="250" y="199.9">Revision 1.0</text>
<text x="186.5" y="207.5">Date:</text>
<text x="198" y="207.5">1/22/2025</text>
<text x="237.3" y="207.5">Sheet of</text>
<text x="34" y="213.9">1</text>
<text x="103.6" y="213.9">2</text>
<text x="173.5" y="213.9">3</text>
<text x="186.5" y="210.1">File:</text>
<text x="198" y="210.1">C:\Users\..\Displayboard.SchDoc</text>
<text x="237.3" y="210.1">Drawn By: Joe Maloney</text>
<text x="243.2" y="213.9">4</text>
</g>
<g font-size="2.3" fill="#800000">
<text x="126.9" y="14.7">13V0</text>
<text x="140.3" y="27.4">3V3</text>
<text x="43.1" y="47.7">VSL_1_DISP_L</text>
<text x="43.1" y="45.2">VCOMH_1_DISP_L</text>
<text x="205.6" y="47.7">VSL_1_DISP_R</text>
<text x="205.6" y="45.2">VCOMH_1_DISP_R</text>
<text x="43.1" y="52.8">VP_1_DISP_L</text>
<text x="205.6" y="52.8">VP_1_DISP_R</text>
<text x="43.1" y="61.6">CS_DISP_L</text>
<text x="43.1" y="64.2">RST_DISP_L</text>
<text x="215.7" y="64.2">RST_DISP_R</text>
<text x="216.8" y="61.6">CS_DISP_R</text>
<text x="43.1" y="66.7">MISO</text>
<text x="43.1" y="69.3">SCLK</text>
<text x="43.1" y="71.8">MOSI</text>
<text x="222.6" y="69.3">SCLK</text>
<text x="222.7" y="66.7">MISO</text>
<text x="222.7" y="71.8">MOSI</text>
<text x="134.6" y="108.6">GND</text>
<text x="74.3" y="139">3V3</text>
<text x="135.2" y="139">3V3</text>
<text x="134.5" y="149.2">13V0</text>
<text x="193" y="151.7">GND</text>
<text x="56.6" y="157.3" transform="rotate(-90 56.6 157.3)">RST_DISP_L</text>
<text x="66.7" y="157.3" transform="rotate(-90 66.7 157.3)">CS_DISP_L</text>
<text x="92.1" y="157.3" transform="rotate(-90 92.1 157.3)">MISO</text>
<text x="102.3" y="157.3" transform="rotate(-90 102.3 157.3)">SCLK</text>
<text x="112.4" y="157.3" transform="rotate(-90 112.4 157.3)">MOSI</text>
<text x="163.2" y="157.3" transform="rotate(-90 163.2 157.3)">RST_DISP_R</text>
<text x="173.3" y="157.3" transform="rotate(-90 173.3 157.3)">CS_DISP_R</text>
</g>
<g font-size="2.3" fill="#000080">
<text x="27.7" y="20">C1</text>
<text x="240.9" y="20">C2</text>
<text x="27.7" y="27.1">4.7µF</text>
<text x="240.9" y="27.1">4.7µF</text>
<text x="27.7" y="30.2">C3</text>
<text x="240.9" y="30.2">C4</text>
<text x="22.8" y="40.1">J1</text>
<text x="27.7" y="37.3">4.7µF</text>
<text x="238.6" y="40.1">J2</text>
<text x="240.9" y="37.3">4.7µF</text>
<text x="81" y="46.7">R1</text>
<text x="182.5" y="46.7">R2</text>
<text x="81" y="51.2">49.9</text>
<text x="98.7" y="51.8">D1</text>
<text x="114" y="51.8">D2</text>
<text x="149.5" y="51.8">D3</text>
<text x="164.7" y="51.8">D4</text>
<text x="182.5" y="51.2">49.9</text>
<text x="75.9" y="75.4">4.7µF</text>
<text x="75.9" y="72.8">C5</text>
<text x="86" y="75.4">4.7µF</text>
<text x="86" y="72.8">C6</text>
<text x="187.6" y="75.4">4.7µF</text>
<text x="187.6" y="72.8">C7</text>
<text x="197.7" y="75.4">4.7µF</text>
<text x="197.7" y="72.8">C8</text>
<text x="22.8" y="93.4">DISPLAY_LEFT</text>
<text x="231" y="93.4">DISPLAY_RIGHT</text>
<text x="54.8" y="170.1" transform="rotate(-90 54.8 170.1)">1</text>
<text x="59.9" y="170.2" transform="rotate(-90 59.9 170.2)">2</text>
<text x="65" y="170.2" transform="rotate(-90 65 170.2)">3</text>
<text x="70" y="170.3" transform="rotate(-90 70 170.3)">4</text>
<text x="75.1" y="170.2" transform="rotate(-90 75.1 170.2)">5</text>
<text x="80.2" y="170.2" transform="rotate(-90 80.2 170.2)">6</text>
<text x="85.3" y="170.2" transform="rotate(-90 85.3 170.2)">7</text>
<text x="90.4" y="170.2" transform="rotate(-90 90.4 170.2)">8</text>
<text x="95.4" y="170.2" transform="rotate(-90 95.4 170.2)">9</text>
<text x="100.5" y="171.4" transform="rotate(-90 100.5 171.4)">10</text>
<text x="105.6" y="171.3" transform="rotate(-90 105.6 171.3)">11</text>
<text x="110.7" y="171.4" transform="rotate(-90 110.7 171.4)">12</text>
<text x="115.7" y="171.3" transform="rotate(-90 115.7 171.3)">13</text>
<text x="120.8" y="171.4" transform="rotate(-90 120.8 171.4)">14</text>
<text x="125.9" y="171.3" transform="rotate(-90 125.9 171.3)">15</text>
<text x="131" y="171.4" transform="rotate(-90 131 171.4)">16</text>
<text x="136" y="171.4" transform="rotate(-90 136 171.4)">17</text>
<text x="141.1" y="171.4" transform="rotate(-90 141.1 171.4)">18</text>
<text x="146.2" y="171.4" transform="rotate(-90 146.2 171.4)">19</text>
<text x="151.3" y="171.4" transform="rotate(-90 151.3 171.4)">20</text>
<text x="156.3" y="171.3" transform="rotate(-90 156.3 171.3)">21</text>
<text x="161.4" y="171.4" transform="rotate(-90 161.4 171.4)">22</text>
<text x="166.5" y="171.3" transform="rotate(-90 166.5 171.3)">23</text>
<text x="171.6" y="171.4" transform="rotate(-90 171.6 171.4)">24</text>
<text x="179.2" y="175.7" transform="rotate(-90 179.2 175.7)">MNT 1</text>
<text x="184.3" y="175.9" transform="rotate(-90 184.3 175.9)">MNT 2</text>
<text x="50.8" y="182.2">J3</text>
<text x="50.8" y="184.7">505110-2491</text>
</g>
</svg>
